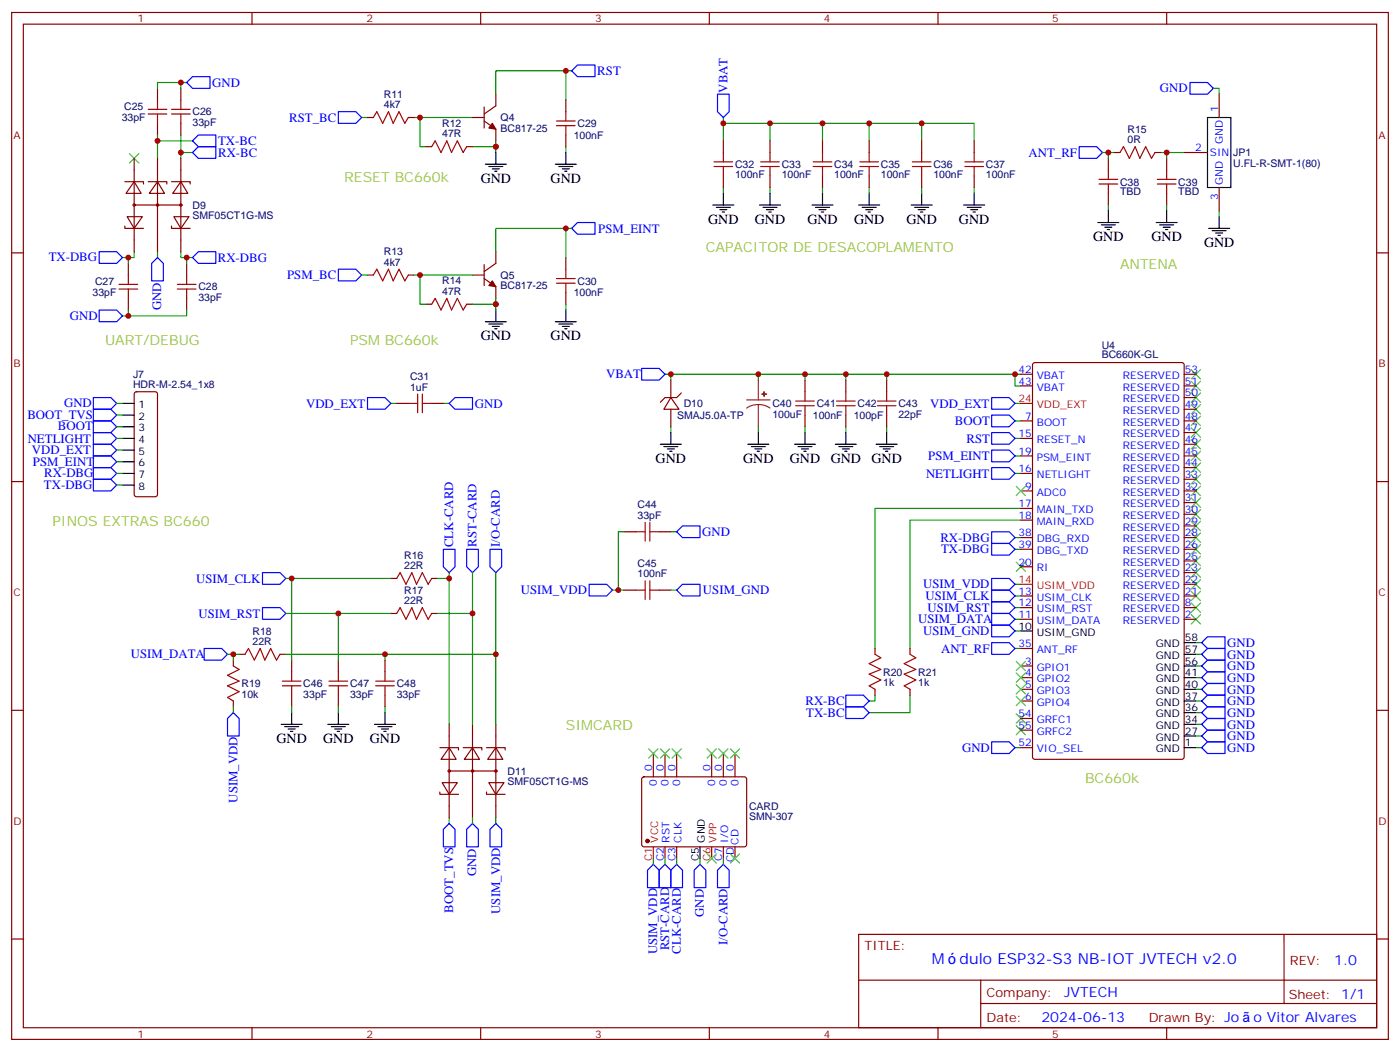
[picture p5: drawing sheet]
<svg xmlns="http://www.w3.org/2000/svg" width="423mm" height="318mm" viewBox="0 0 423 318" stroke-linecap="round" stroke-linejoin="round" font-family="sans-serif">
<g fill="none" stroke="#870000" stroke-width=".35">
<path d="M3.5 3.8h416.3v310.4h-416.3zM7.1 7.3h409.2v303.4h-409.2zM76.2 3.8v3.5M145.3 3.8v3.5M214.5 3.8v3.5M283.6 3.8v3.5M352.8 3.8v3.5M47.6 26.7v3.5M47.6 37.3v3.5M54.7 26.7v3.5M54.7 37.3v3.5M111.1 35.5h1.8"/>
<path d="M123.5 35.5h1.7M142.9 35.5h3.5M146.4 36.6l3.5 2.5v3.5M146.4 32.3v6.4M149.9 28.5v3.5l-3.5 2.5M171.1 30.2v3.6M368.7 28.5v7M37.7 54.9h5.7v.7M40.6 54.9l2.1 3.6h-4.6zM40.6 47.9v28.2M44.8 54.9h5.6v.7M47.6 54.9l2.1 3.6h-4.5z"/>
<path d="M47.6 47.9v28.2M51.9 54.9h5.6v.7M54.7 54.9l2.1 3.6h-4.6zM54.7 47.9v28.2M128.8 44.3h1.7M141.1 44.3h1.8M171.1 40.8v3.5M218.7 42.6v3.5M218.7 53.2v3.5M232.8 42.6v3.5M232.8 53.2v3.5M248.7 42.6v3.5"/>
<path d="M248.7 53.2v3.5M262.8 42.6v3.5M262.8 53.2v3.5M278.7 42.6v3.5M278.7 53.2v3.5M294.6 42.6v3.5M294.6 53.2v3.5M335.1 47.9v3.5M335.1 58.5v3.5M336.9 46.1h1.8M349.2 46.1h1.8M352.8 47.9v3.5"/>
<path d="M352.8 58.5v3.5M358.1 46.1h7M368.7 56.7v7M3.5 76.4h3.6M37.7 68.3v.7h5.7M38.5 65.5h4.5l-2.4 3.5zM38.8 79.6v3.5M40.6 62h14.1M51.9 68.3v.7h5.6M52.6 65.5h4.5l-2.4 3.5zM56.4 79.6v3.5M146.4 80v6.3"/>
<path d="M149.9 76.1v3.5l-3.5 2.5M171.1 77.9v3.5M416.3 76.4h3.5M38.8 90.2v3.5M56.4 90.2v3.5M111.1 83.1h1.8M123.5 83.1h1.7M128.8 92h1.7M141.1 92h1.8M142.9 83.1h3.5M146.4 84.2l3.5 2.5v3.5M171.1 88.4v3.6"/>
<path d="M40.8 118.6l.5-.2h5.6l.5 .2 .2 .5v30.4l-.2 .5-.5 .2h-5.6l-.5-.3-.2-.4v-30.4zM202.8 114.9v5.3M206 118.8l-1.4 1.4h-3.5l-1.4 1.4M243.4 114.9v3.5M255.8 114.9v3.5M268.1 114.9v3.5M308.7 113.1h3.5M308.7 116.7h3.5M312.4 109.8l.5-.2h44.5l.6 .4 .1 118.8-.5 .7-44.7 .1-.6-.5-.1-118.8zM358.1 113.1h3.5M358.1 116.7h3.5M119.9 122h3.6"/>
<path d="M130.5 122h3.6M202.8 120.2l2.5 3.5h-4.6zM202.8 123.7v5.3M243.4 125.5v3.5M255.8 125.5v3.5M268.1 125.5v3.5M308.7 127.2h3.5M308.7 132.5h3.5M308.7 137.8h3.5M358.1 127.2h3.5M358.1 137.8h3.5M358.1 120.2h3.5"/>
<path d="M358.1 123.7h3.5M358.1 130.8h3.5M358.1 134.3h3.5M3.5 145.6h3.6M308.7 143.1h3.5M308.7 148.4h3.5M308.7 153.7h3.5M308.7 157.2h3.5M358.1 148.4h3.5M358.1 141.4h3.5M358.1 155.5h3.5M358.1 151.9h3.5"/>
<path d="M358.1 144.9h3.5M358.1 159h3.5M416.3 145.6h3.5M118.2 174.9h1.7M130.5 174.9h1.8M188.7 160.8h3.6M188.7 178.4h3.6M199.3 160.8h3.5M199.3 178.4h3.5M308.7 166.1h3.5M308.7 162.5h3.5M308.7 171.3h3.5"/>
<path d="M358.1 166.1h3.5M358.1 162.5h3.5M358.1 169.6h3.5M358.1 173.1h3.5M358.1 176.6h3.5M70.6 199.6v1.7M72.3 197.8h1.8M84.7 197.8h1.7M88.2 199.6v3.5M102.3 199.6v3.5M116.4 199.6v3.5M118.2 185.5h1.7"/>
<path d="M130.5 185.5h1.8M264.6 196v1.8M275.2 196v1.8M308.7 180.2h3.5M308.7 183.7h3.5M308.7 187.2h3.5M308.7 196h3.5M358.1 180.2h3.5M358.1 183.7h3.5M358.1 187.2h3.5M3.5 214.7h3.6M70.6 211.9v1.8"/>
<path d="M88.2 210.1v3.6M102.3 210.1v3.6M116.4 210.1v3.6M135.8 219v28.2M142.9 219v28.2M149.9 219v28.2M264.6 208.4v1.7M275.2 208.4v1.7M308.7 211.9h3.5M308.7 208.4h3.5M308.7 204.9h3.5M308.7 201.3h3.5"/>
<path d="M308.7 217.2h3.5M416.3 214.7h3.5M133 226h5.6v.7M133 239.4v.7h5.6M133.7 236.6h4.6l-2.5 3.5zM135.8 226l2.1 3.6h-4.6zM135.8 233.1h14.1M140.1 226h5.6v.7M142.9 226l2.1 3.6h-4.6zM147.1 226h5.7v.7M147.1 239.4v.7h5.7M147.8 236.6h4.6l-2.5 3.5z"/>
<path d="M149.9 226l2.1 3.6h-4.5zM194.3 235.1l.4-.3 30.6 .1 .5 .6-.1 20.1-.6 .4-30.6-.1-.5-.6v-19.8zM197.6 227.8v7M201.1 227.8v7M204.6 227.8v7M215.2 227.8v7M218.7 227.8v7M222.2 227.8v7M308.7 220.7h3.5M308.7 226h3.5M201.1 256v3.5M204.6 256v3.5"/>
<path d="M218.7 256v3.5M222.2 256v3.5M3.5 283.9h3.6M259.6 282.5h156.7v28.2h-156.7zM259.7 296.3h156.4M296.6 296.3v14.1M388.3 282.5v20.9M416.3 283.9h3.5M76.2 310.7v3.5M145.3 310.7v3.5M214.5 310.7v3.5M283.6 310.7v3.5"/>
<path d="M296.6 303.4h119.5M352.8 310.7v3.5"/>
<circle cx="40.6" cy="62" r=".35"/>
<circle cx="47.6" cy="62" r=".35"/>
<circle cx="54.7" cy="62" r=".35"/>
<circle cx="135.8" cy="233.1" r=".35"/>
<circle cx="142.9" cy="233.1" r=".35"/>
<circle cx="149.9" cy="233.1" r=".35"/>
</g>
<g fill="none" stroke="#008700" stroke-width=".35">
<path d="M54.7 24.9v1.8M56.4 24.9h-8.8v1.8M109.4 35.5h1.7M125.2 35.5h1.8v8.8h1.8M127 35.5h15.9M171.1 21.4v8.8M172.9 21.4h-23v7.1M218.7 35.5v1.8h30v5.3M218.7 37.3v5.3M232.8 37.3v5.3M248.7 37.3h14.1v5.3M262.8 37.3h31.8v5.3"/>
<path d="M278.7 37.3v5.3M366.9 26.7h1.8v1.8M47.6 40.8v1.8M54.7 40.8v5.3M58.2 46.1h-3.5v1.8M58.2 42.6h-10.6v5.3M149.9 42.6v1.7h-7M149.9 44.3v1.8M171.1 44.3v1.8M218.7 56.7v1.8M232.8 56.7v1.8M248.7 56.7v1.8"/>
<path d="M262.8 56.7v1.8M278.7 56.7v1.8M294.6 56.7v1.8M333.4 46.1h3.5M335.1 46.1v1.8M351 46.1h1.8v1.8M352.8 46.1h5.3M38.8 77.9v1.7M40.6 76.1v1.8h-3.6M47.6 76.1v1.8M54.7 76.1v1.8h3.5M56.4 77.9v1.7"/>
<path d="M171.1 69v8.9M172.9 69h-23v7.1M335.1 62v1.7M352.8 62v1.7M368.7 63.7v1.8M38.8 93.7v1.8h-1.8M56.4 93.7v1.8h-17.6M109.4 83.1h1.7M125.2 83.1h1.8v8.9h1.8M127 83.1h15.9M149.9 90.2v1.8h-7M149.9 92v1.7"/>
<path d="M171.1 92v1.7M201.1 113.1h107.6M202.8 113.1v1.8M229.3 113.1v1.8M243.4 113.1v1.8M255.8 113.1v1.8M268.1 113.1v1.8M306.9 113.1v3.6h1.8M35.3 122h1.7M35.3 132.5h1.7M35.3 125.5h1.7M35.3 129h1.7"/>
<path d="M35.3 136.1h1.7M35.3 139.6h1.7M118.2 122h1.7M134.1 122h1.7M202.8 129v1.8M229.3 129v1.8M243.4 129v1.8M255.8 129v1.8M268.1 129v1.8M306.9 122h1.8M306.9 137.8h1.8M306.9 127.2h1.8"/>
<path d="M306.9 132.5h1.8M35.3 143.1h1.7M35.3 146.6h1.7M306.9 143.1h1.8M308.7 153.7h-44.1v42.3M308.7 157.2h-33.5v38.8M86.4 174.9h1.8M118.2 174.9h-30v24.7M132.3 174.9h3.5v44.1M135.8 173.1v1.8M142.9 173.1v45.9M149.9 173.1v24.7"/>
<path d="M185.2 178.4h3.5M188.7 160.8h-1.7v17.6M202.8 160.8h1.8M202.8 178.4h1.8M306.9 162.5h1.8M306.9 166.1h1.8M306.9 176.6h1.8M68.8 197.8h3.5M70.6 197.8v1.8M86.4 185.5h15.9M86.4 197.8h30M116.4 199.6v-1.8h33.5v21.2"/>
<path d="M118.2 185.5h-15.9v14.1M132.3 185.5h10.6M306.9 196h1.8M306.9 190.7h1.8M306.9 187.2h1.8M306.9 183.7h1.8M306.9 180.2h1.8M361.6 197.8h1.8M361.6 194.3h1.8M70.6 213.7v1.7M88.2 213.7v1.7M102.3 213.7v1.7"/>
<path d="M116.4 213.7v1.7M264.6 210.1v1.8h-1.8M275.2 210.1v5.3h-12.4M361.6 201.3h1.8M361.6 204.9h1.8M361.6 208.4h1.8M361.6 211.9h1.8M361.6 215.4h1.8M361.6 219h1.8M306.9 226h1.8M361.6 226h1.8M361.6 222.5h1.8"/>
<path d="M135.8 247.2v1.8M142.9 247.2v1.8M149.9 247.2v1.8M197.6 259.5v1.8M201.1 259.5v1.8M204.6 259.5v1.8M211.7 259.5v1.8M218.7 259.5v1.8"/>
</g>
<g fill="none" stroke="#3c3" stroke-width=".35">
<path d="M39.2 46.5l2.8 2.8M42 46.5l-2.8 2.8M360.2 111.7l2.8 2.8M360.2 115.3l2.8 2.8M360.2 118.8l2.8 2.8M363 111.7l-2.8 2.8M363 115.3l-2.8 2.8M363 118.8l-2.8 2.8M360.2 122.3l2.8 2.8M360.2 125.8l2.8 2.9M360.2 129.4l2.8 2.8M360.2 132.9l2.8 2.8"/>
<path d="M360.2 136.4l2.8 2.8M360.2 139.9l2.8 2.9M363 122.3l-2.8 2.8M363 125.8l-2.8 2.9M363 129.4l-2.8 2.8M363 132.9l-2.8 2.8M363 136.4l-2.8 2.8M363 139.9l-2.8 2.9M307.3 147l2.8 2.8M310.1 147l-2.8 2.8M360.2 143.5l2.8 2.8M360.2 147l2.8 2.8"/>
<path d="M360.2 150.5l2.8 2.9M360.2 154.1l2.8 2.8M360.2 157.6l2.8 2.8M363 143.5l-2.8 2.8M363 147l-2.8 2.8M363 150.5l-2.8 2.9M363 154.1l-2.8 2.8M363 157.6l-2.8 2.8M307.3 169.9l2.8 2.9M310.1 169.9l-2.8 2.9M360.2 161.1l2.8 2.8M360.2 164.6l2.8 2.9"/>
<path d="M360.2 168.2l2.8 2.8M360.2 171.7l2.8 2.8M360.2 175.2l2.8 2.8M360.2 178.8l2.8 2.8M363 161.1l-2.8 2.8M363 164.6l-2.8 2.9M363 168.2l-2.8 2.8M363 171.7l-2.8 2.8M363 175.2l-2.8 2.8M363 178.8l-2.8 2.8M307.3 199.9l2.8 2.8M310.1 199.9l-2.8 2.8"/>
<path d="M360.2 182.3l2.8 2.8M360.2 185.8l2.8 2.8M363 182.3l-2.8 2.8M363 185.8l-2.8 2.8M307.3 219.3l2.8 2.8M307.3 215.8l2.8 2.8M307.3 203.4l2.8 2.9M307.3 207l2.8 2.8M307.3 210.5l2.8 2.8M310.1 219.3l-2.8 2.8M310.1 215.8l-2.8 2.8M310.1 203.4l-2.8 2.9"/>
<path d="M310.1 207l-2.8 2.8M310.1 210.5l-2.8 2.8M196.1 226.4l2.9 2.8M199 226.4l-2.9 2.8M199.7 226.4l2.8 2.8M202.5 226.4l-2.8 2.8M203.2 226.4l2.8 2.8M206 226.4l-2.8 2.8M213.8 226.4l2.8 2.8M216.6 226.4l-2.8 2.8M217.3 226.4l2.8 2.8M220.1 226.4l-2.8 2.8"/>
<path d="M220.8 226.4l2.9 2.8M223.7 226.4l-2.9 2.8M213.8 258.1l2.8 2.8M216.6 258.1l-2.8 2.8M220.8 258.1l2.9 2.8M223.7 258.1l-2.9 2.8"/>
</g>
<g fill="none" stroke="#00f" stroke-width=".35">
<path d="M56.4 24.9l1.8-1.7h5.3v3.5h-5.3zM102.3 33.8h5.3l1.8 1.7-1.8 1.8h-5.3zM172.9 21.4l1.7-1.8h5.3v3.6h-5.3zM217 28.5h3.5v5.3l-1.8 1.7-1.7-1.7zM359.8 24.9h5.3l1.8 1.8-1.8 1.8h-5.3zM60 40.8h5.3v3.5h-5.3l-1.8-1.7zM60 44.3h5.3v3.6h-5.3l-1.8-1.8zM326.3 44.3h5.3l1.8 1.8-1.8 1.8h-5.3zM30 76.1h5.3l1.7 1.8-1.7 1.7h-5.3zM47.6 77.9l1.8 1.7v5.3h-3.5v-5.3zM58.2 77.9l1.8-1.8h5.3v3.5h-5.3zM172.9 69l1.7-1.7h5.3v3.5h-5.3z"/>
<path d="M30 93.7h5.3l1.7 1.8-1.7 1.8h-5.3zM102.3 81.4h5.3l1.8 1.7-1.8 1.8h-5.3zM194 111.4h5.3l1.8 1.7-1.8 1.8h-5.3zM28.2 127.2h5.3l1.8 1.8-1.8 1.8h-5.3zM28.2 130.8h5.3l1.8 1.7-1.8 1.8h-5.3zM28.2 134.3h5.3l1.8 1.8-1.8 1.7h-5.3zM28.2 137.8h5.3l1.8 1.8-1.8 1.8h-5.3zM28.2 123.7h5.3l1.8 1.8-1.8 1.7h-5.3zM28.2 120.2h5.3l1.8 1.8-1.8 1.7h-5.3zM111.1 120.2h5.3l1.8 1.8-1.8 1.7h-5.3zM135.8 122l1.8-1.8h5.3v3.5h-5.3zM299.9 120.2h5.3l1.7 1.8-1.7 1.7h-5.3z"/>
<path d="M299.9 136.1h5.3l1.7 1.7-1.7 1.8h-5.3zM299.9 125.5h5.3l1.7 1.7-1.7 1.8h-5.3zM299.9 130.8h5.3l1.7 1.7-1.7 1.8h-5.3zM28.2 144.9h5.3l1.8 1.7-1.8 1.8h-5.3zM28.2 141.4h5.3l1.8 1.7-1.8 1.8h-5.3zM299.9 141.4h5.3l1.7 1.7-1.7 1.8h-5.3zM79.4 173.1h5.3l1.7 1.8-1.7 1.7h-5.3zM134.1 166.1h3.5v5.2l-1.8 1.8-1.7-1.8zM141.1 166.1h3.5v5.2l-1.7 1.8-1.8-1.8zM148.2 166.1h3.5v5.2l-1.8 1.8-1.7-1.8zM178.2 176.6h5.2l1.8 1.8-1.8 1.8h-5.2zM204.6 160.8l1.8-1.8h5.3v3.5h-5.3z"/>
<path d="M204.6 178.4l1.8-1.8h5.3v3.6h-5.3zM299.9 160.8h5.3l1.7 1.7-1.7 1.8h-5.3zM299.9 164.3h5.3l1.7 1.8-1.7 1.7h-5.3zM299.9 178.4h5.3l1.7 1.8-1.7 1.7h-5.3zM299.9 174.9h5.3l1.7 1.7-1.7 1.8h-5.3zM61.7 196h5.3l1.8 1.8-1.8 1.8h-5.3zM79.4 183.7h5.3l1.7 1.8-1.7 1.7h-5.3zM299.9 194.3h5.3l1.7 1.7-1.7 1.8h-5.3zM299.9 189h5.3l1.7 1.7-1.7 1.8h-5.3zM299.9 185.5h5.3l1.7 1.7-1.7 1.8h-5.3zM299.9 181.9h5.3l1.7 1.8-1.7 1.8h-5.3zM363.4 197.8l1.7-1.8h5.3v3.6h-5.3z"/>
<path d="M363.4 194.3l1.7-1.8h5.3v3.5h-5.3zM365.1 199.6h5.3v3.5h-5.3l-1.7-1.8zM70.6 215.4l1.7 1.8v5.3h-3.5v-5.3zM255.8 210.1h5.3l1.7 1.8-1.7 1.8h-5.3zM255.8 213.7h5.3l1.7 1.7-1.7 1.8h-5.3zM363.4 219l1.7-1.8h5.3v3.5h-5.3zM363.4 215.4l1.7-1.7h5.3v3.5h-5.3zM363.4 208.4l1.7-1.8h5.3v3.5h-5.3zM363.4 204.9l1.7-1.8h5.3v3.5h-5.3zM365.1 210.1h5.3v3.6h-5.3l-1.7-1.8zM299.9 224.3h5.3l1.7 1.7-1.7 1.8h-5.3zM363.4 226l1.7-1.7h5.3v3.5h-5.3z"/>
<path d="M363.4 222.5l1.7-1.8h5.3v3.6h-5.3zM135.8 249l1.8 1.7v5.3h-3.5v-5.3zM142.9 249l1.7 1.7v5.3h-3.5v-5.3zM149.9 249l1.8 1.7v5.3h-3.5v-5.3zM195.8 263.1l1.8-1.8 1.7 1.8v5.3h-3.5zM201.1 261.3l1.7 1.8v5.3h-3.5v-5.3zM202.8 263.1l1.8-1.8 1.8 1.8v5.3h-3.6zM209.9 263.1l1.8-1.8 1.7 1.8v5.3h-3.5zM217 263.1l1.7-1.8 1.8 1.8v5.3h-3.5z"/>
</g>
<g fill="none" stroke="#a10000" stroke-width=".35">
<path d="M44.8 34.5h5.6M44.8 33.1h5.6M47.6 30.2v2.9M47.6 34.5v2.8M51.9 34.5h5.6M51.9 33.1h5.6M54.7 30.2v2.9M54.7 34.5v2.8M112.9 35.5l1-1.7 1.8 3.5 1.8-3.5 1.4 3.5 1.7-3.5 1.8 3.5 1.1-1.8M168.3 38h5.6M168.3 36.6h5.6M171.1 33.8v2.8"/>
<path d="M171.1 38v2.8M130.5 44.3l1.1-1.7 1.7 3.5 1.8-3.5 1.4 3.5 1.8-3.5 1.8 3.5 1-1.8M215.9 50.3h5.6M215.9 48.9h5.6M218.7 46.1v2.8M218.7 50.3v2.9M230 50.3h5.7M230 48.9h5.7M232.8 46.1v2.8M232.8 50.3v2.9M245.9 50.3h5.6M245.9 48.9h5.6"/>
<path d="M248.7 46.1v2.8M248.7 50.3v2.9M260 50.3h5.6M260 48.9h5.6M262.8 46.1v2.8M262.8 50.3v2.9M275.9 50.3h5.6M275.9 48.9h5.6M278.7 46.1v2.8M278.7 50.3v2.9M291.7 50.3h5.7M291.7 48.9h5.7"/>
<path d="M294.6 46.1v2.8M294.6 50.3v2.9M332.3 54.2h5.7M332.3 55.6h5.7M335.1 51.4v2.8M335.1 55.6v2.9M338.7 46.1l1-1.8 1.8 3.6 1.8-3.6 1.4 3.6 1.7-3.6 1.8 3.6 1-1.8M350 54.2h5.6M350 55.6h5.6M352.8 51.4v2.8M352.8 55.6v2.9M36 86h5.6"/>
<path d="M36 87.4h5.6M38.8 83.1v2.9M38.8 87.4v2.8M53.6 86h5.7M53.6 87.4h5.7M56.4 83.1v2.9M56.4 87.4v2.8M112.9 83.1l1-1.7 1.8 3.5 1.8-3.5 1.4 3.5 1.7-3.5 1.8 3.5 1.1-1.8M130.5 92l1.1-1.8 1.7 3.5 1.8-3.5 1.4 3.5 1.8-3.5 1.8 3.5 1-1.7M168.3 85.6h5.6M168.3 84.2h5.6M171.1 81.4v2.8"/>
<path d="M171.1 85.6v2.8M126.3 119.1v5.7M127.7 119.1v5.7M243.4 118.4v2.8M255.8 118.4v2.8M268.1 118.4v2.8M123.5 122h2.8M127.7 122h2.8M240.6 122.7h5.6M240.6 121.2h5.6M243.4 122.7v2.8M252.9 122.7h5.7"/>
<path d="M252.9 121.2h5.7M255.8 122.7v2.8M265.3 122.7h5.6M265.3 121.2h5.6M268.1 122.7v2.8M195.1 157.9v5.7M196.5 157.9v5.7M119.9 174.9l1.1-1.8 1.8 3.5 1.7-3.5 1.4 3.5 1.8-3.5 1.8 3.5 1-1.7M192.3 160.8h2.8M192.3 178.4h2.8M195.1 175.6v5.6M196.5 160.8h2.8"/>
<path d="M196.5 175.6v5.6M196.5 178.4h2.8M74.1 197.8l1-1.8 1.8 3.6 1.8-3.6 1.4 3.6 1.7-3.6 1.8 3.6 1.1-1.8M119.9 185.5l1.1-1.8 1.8 3.5 1.7-3.5 1.4 3.5 1.8-3.5 1.8 3.5 1-1.7M264.6 197.8l1.7 1.1-3.5 1.7 3.5 1.8-3.5 1.4 3.5 1.8-3.5 1.7 1.8 1.1M275.2 197.8l1.7 1.1-3.5 1.7 3.5 1.8-3.5 1.4 3.5 1.8-3.5 1.7 1.8 1.1M70.6 201.3l1.7 1.1-3.5 1.8 3.5 1.7-3.5 1.4 3.5 1.8-3.5 1.8 1.8 1M85.4 207.3h5.6M85.4 205.9h5.6M88.2 203.1v2.8M88.2 207.3v2.8M99.5 207.3h5.6"/>
<path d="M99.5 205.9h5.6M102.3 203.1v2.8M102.3 207.3v2.8M113.6 207.3h5.6M113.6 205.9h5.6M116.4 203.1v2.8M116.4 207.3v2.8"/>
</g>
<g fill="none" stroke="#000" stroke-width=".35">
<path d="M365.1 35.5h7.1v21.2h-7.1zM146.8 49.6h6.3M147.8 50.3h4.2M148.9 51h2.1M149.6 51.8h.7M149.9 46.1v3.5M167.9 49.6h6.4M169 50.3h4.2M170 51h2.2M170.7 51.8h.7M171.1 46.1v3.5M218.7 58.5v3.5"/>
<path d="M232.8 58.5v3.5M248.7 58.5v3.5M262.8 58.5v3.5M278.7 58.5v3.5M294.6 58.5v3.5M215.5 62h6.4M216.6 62.7h4.2M217.7 63.4h2.1M218.4 64.1h.7M229.7 62h6.3M230.7 62.7h4.2M231.8 63.4h2.1"/>
<path d="M232.5 64.1h.7M245.5 62h6.4M246.6 62.7h4.2M247.6 63.4h2.2M248.4 64.1h.7M259.6 62h6.4M260.7 62.7h4.2M261.8 63.4h2.1M262.5 64.1h.7M275.5 62h6.4M276.6 62.7h4.2M277.6 63.4h2.2"/>
<path d="M278.3 64.1h.7M291.4 62h6.3M292.5 62.7h4.2M293.5 63.4h2.1M294.2 64.1h.7M332 67.3h6.3M333 68h4.3M334.1 68.7h2.1M334.8 69.4h.7M335.1 63.7v3.6M349.6 67.3h6.4M350.7 68h4.2"/>
<path d="M351.7 68.7h2.1M352.4 69.4h.7M352.8 63.7v3.6M365.5 69h6.3M366.5 69.7h4.3M367.6 70.4h2.1M368.3 71.2h.7M368.7 65.5v3.5M146.8 97.3h6.3M147.8 98h4.2M148.9 98.7h2.1M149.6 99.4h.7"/>
<path d="M149.9 93.7v3.6M167.9 97.3h6.4M169 98h4.2M170 98.7h2.2M170.7 99.4h.7M171.1 93.7v3.6M37 122h3.6M37 125.5h3.6M37 129h3.6M37 132.5h3.6M37 136.1h3.6M37 139.6h3.6"/>
<path d="M199.7 134.3h6.3M200.7 135h4.3M201.8 135.7h2.1M202.5 136.4h.7M202.8 130.8v3.5M226.1 134.3h6.4M227.2 135h4.2M228.2 135.7h2.2M229 136.4h.7M229.3 130.8v3.5M240.2 134.3h6.4M241.3 135h4.2"/>
<path d="M242.4 135.7h2.1M243.1 136.4h.7M243.4 130.8v3.5M252.6 134.3h6.3M253.6 135h4.3M254.7 135.7h2.1M255.4 136.4h.7M255.8 130.8v3.5M264.9 134.3h6.4M266 135h4.2M267.1 135.7h2.1M267.8 136.4h.7"/>
<path d="M268.1 130.8v3.5M37 143.1h3.6M37 146.6h3.6M308.7 190.7h3.5M358.1 194.3h3.5M358.1 197.8h3.5M85 219h6.4M86.1 219.7h4.2M88.2 215.4v3.6M99.1 219h6.4M100.2 219.7h4.2M102.3 215.4v3.6"/>
<path d="M113.2 219h6.4M114.3 219.7h4.2M116.4 215.4v3.6M358.1 219h3.5M358.1 201.3h3.5M358.1 204.9h3.5M358.1 208.4h3.5M358.1 211.9h3.5M358.1 215.4h3.5M87.1 220.4h2.2M87.8 221.1h.7M101.2 220.4h2.2"/>
<path d="M102 221.1h.7M115.4 220.4h2.1M116.1 221.1h.7M358.1 222.5h3.5M358.1 226h3.5M211.7 256v3.5"/>
</g>
<g fill="#870000" stroke="#870000" stroke-width=".35">
<path d="M148.9 84.9l1 1.8-2.1-.4z"/>
<path d="M148.9 37.3l1 1.8-2.1-.4z"/>
<circle cx="195.8" cy="254.2" r=".53"/>
</g>
<path d="M229.3 114.9v6M225.8 120.9h7M229.3 122.3l-1.8 .2-1.7 .9M229.3 122.3l1.9 .2 1.6 .9M229.3 122.3v6.7" fill="none" stroke="#8c2424" stroke-width=".35"/>
<g fill="#8c2424" stroke="#8c2424" stroke-width=".35">
<path d="M230.4 119.1l1.4 .1z"/>
<path d="M231 118.4l.1 1.4z"/>
</g>
<path d="M308.7 122h3.5M308.7 176.6h3.5M197.6 256v3.5M215.2 256v3.5" fill="none" stroke="#f00" stroke-width=".35"/>
<g fill="#c00">
<circle cx="268.1" cy="113.1" r=".88"/>
<circle cx="127" cy="35.5" r=".88"/>
<circle cx="149.9" cy="44.3" r=".88"/>
<circle cx="171.1" cy="21.4" r=".88"/>
<circle cx="149.9" cy="92" r=".88"/>
<circle cx="127" cy="83.1" r=".88"/>
<circle cx="335.1" cy="46.1" r=".88"/>
<circle cx="352.8" cy="46.1" r=".88"/>
<circle cx="102.3" cy="185.5" r=".88"/>
<circle cx="88.2" cy="174.9" r=".88"/>
<circle cx="278.7" cy="37.3" r=".88"/>
<circle cx="262.8" cy="37.3" r=".88"/>
<circle cx="248.7" cy="37.3" r=".88"/>
<circle cx="47.6" cy="42.6" r=".88"/>
<circle cx="54.7" cy="46.1" r=".88"/>
<circle cx="38.8" cy="77.9" r=".88"/>
<circle cx="56.4" cy="77.9" r=".88"/>
<circle cx="38.8" cy="95.5" r=".88"/>
<circle cx="54.7" cy="24.9" r=".88"/>
<circle cx="306.9" cy="113.1" r=".88"/>
<circle cx="202.8" cy="113.1" r=".88"/>
<circle cx="218.7" cy="37.3" r=".88"/>
<circle cx="232.8" cy="37.3" r=".88"/>
<circle cx="229.3" cy="113.1" r=".88"/>
<circle cx="243.4" cy="113.1" r=".88"/>
<circle cx="255.8" cy="113.1" r=".88"/>
<circle cx="187" cy="178.4" r=".88"/>
<circle cx="171.1" cy="69" r=".88"/>
<circle cx="135.8" cy="174.9" r=".88"/>
<circle cx="142.9" cy="185.5" r=".88"/>
<circle cx="149.9" cy="197.8" r=".88"/>
<circle cx="70.6" cy="197.8" r=".88"/>
<circle cx="116.4" cy="197.8" r=".88"/>
</g>
<g font-size="4.6" fill="#00f">
<text x="281.7" y="291.5">M</text>
<text x="290.2" y="291.5">dulo ESP32-S3 NB-IOT JVTECH v2.0</text>
</g>
<g font-size="4.2" fill="#a7c43b">
<text x="104.1" y="54.9">RESET BC660k</text>
<text x="213.4" y="76.1">CAPACITOR DE DESACOPLAMENTO</text>
<text x="338.7" y="81.4">ANTENA</text>
<text x="31.7" y="104.3">UART/DEBUG</text>
<text x="105.8" y="104.3">PSM BC660k</text>
<text x="15.9" y="159">PINOS EXTRAS BC660</text>
<text x="171.1" y="220.7">SIMCARD</text>
<text x="328.1" y="236.6">BC660k</text>
</g>
<g font-size="4.2">
<text x="145.3" y="55.3">GND</text>
<text x="166.5" y="55.3">GND</text>
<text x="214.1" y="67.6">GND</text>
<text x="228.2" y="67.6">GND</text>
<text x="244.1" y="67.6">GND</text>
<text x="258.2" y="67.6">GND</text>
<text x="274.1" y="67.6">GND</text>
<text x="290" y="67.6">GND</text>
<text x="330.6" y="72.9">GND</text>
<text x="348.2" y="72.9">GND</text>
<text x="364.1" y="74.7">GND</text>
<text x="145.3" y="102.9">GND</text>
<text x="166.5" y="102.9">GND</text>
<text x="198.3" y="139.9">GND</text>
<text x="224.7" y="139.9">GND</text>
<text x="238.8" y="139.9">GND</text>
<text x="251.2" y="139.9">GND</text>
<text x="263.5" y="139.9">GND</text>
<text x="83.6" y="224.6">GND</text>
<text x="97.7" y="224.6">GND</text>
<text x="111.8" y="224.6">GND</text>
</g>
<g font-size="4.2" fill="#00f">
<text x="403.4" y="291.7">1.0</text>
<text x="321.8" y="301.3">JVTECH</text>
<text x="314.9" y="309.1">2024-06-13</text>
<text x="379" y="309">o Vitor Alvares</text>
</g>
<g font-size="3.9" fill="#00f">
<text x="180.6" y="22.7">RST</text>
<text x="64.2" y="26.3">GND</text>
<text x="220" y="28" transform="rotate(-90 220 28)">VBAT</text>
<text x="350.7" y="28">GND</text>
<text x="87.5" y="36.8">RST_BC</text>
<text x="66" y="43.9">TX-BC</text>
<text x="66" y="47.5">RX-BC</text>
<text x="311" y="47.4">ANT_RF</text>
<text x="180.9" y="70.3">PSM_EINT</text>
<text x="14.7" y="79">TX-DBG</text>
<text x="65.9" y="79.2">RX-DBG</text>
<text x="86.8" y="84.4">PSM_BC</text>
<text x="48.7" y="93.7" transform="rotate(-90 48.7 93.7)">GND</text>
<text x="21.2" y="96.6">GND</text>
<text x="183.3" y="114.4">VBAT</text>
<text x="19.4" y="123.1">GND</text>
<text x="92.6" y="123.2">VDD_EXT</text>
<text x="143.6" y="123.2">GND</text>
<text x="281.3" y="123.2">VDD_EXT</text>
<text x="8.3" y="126.7">BOOT_TVS</text>
<text x="17.5" y="130.1">BOOT</text>
<text x="288.8" y="128.4">BOOT</text>
<text x="8.4" y="133.8">NETLIGHT</text>
<text x="9.7" y="137.3">VDD_EXT</text>
<text x="292.3" y="133.8">RST</text>
<text x="9.9" y="140.8">PSM_EINT</text>
<text x="280.7" y="139.1">PSM_EINT</text>
<text x="13.3" y="147.8">TX-DBG</text>
<text x="13.4" y="144.3">RX-DBG</text>
<text x="280" y="144.4">NETLIGHT</text>
<text x="137.1" y="165.4" transform="rotate(-90 137.1 165.4)">CLK-CARD</text>
<text x="144.1" y="165.3" transform="rotate(-90 144.1 165.3)">RST-CARD</text>
<text x="151.1" y="165.4" transform="rotate(-90 151.1 165.4)">I/O-CARD</text>
<text x="212.3" y="162.1">GND</text>
<text x="284.4" y="163.8">RX-DBG</text>
<text x="284.6" y="167.3">TX-DBG</text>
<text x="59.3" y="176.1">USIM_CLK</text>
<text x="157.5" y="179.6">USIM_VDD</text>
<text x="212.6" y="179.7">USIM_GND</text>
<text x="279.2" y="177.9">USIM_VDD</text>
<text x="279.8" y="181.4">USIM_CLK</text>
<text x="280.5" y="185">USIM_RST</text>
<text x="60" y="186.7">USIM_RST</text>
<text x="277.7" y="188.5">USIM_DATA</text>
<text x="279.2" y="192">USIM_GND</text>
<text x="284.6" y="197.3">ANT_RF</text>
<text x="371.1" y="195.6">GND</text>
<text x="39.5" y="199">USIM_DATA</text>
<text x="371.1" y="202.6">GND</text>
<text x="371.1" y="199.1">GND</text>
<text x="371.1" y="209.7">GND</text>
<text x="371.1" y="206.1">GND</text>
<text x="243.6" y="213.2">RX-BC</text>
<text x="371.1" y="213.2">GND</text>
<text x="243.8" y="216.7">TX-BC</text>
<text x="371.1" y="220.2">GND</text>
<text x="371.1" y="216.7">GND</text>
<text x="290.9" y="227.3">GND</text>
<text x="371.1" y="227.3">GND</text>
<text x="371.1" y="223.8">GND</text>
<text x="71.8" y="242.6" transform="rotate(-90 71.8 242.6)">USIM_VDD</text>
<text x="144" y="264.8" transform="rotate(-90 144 264.8)">GND</text>
<text x="137.1" y="276" transform="rotate(-90 137.1 276)">BOOT_TVS</text>
<text x="151.2" y="276.3" transform="rotate(-90 151.2 276.3)">USIM_VDD</text>
<text x="212.8" y="277.2" transform="rotate(-90 212.8 277.2)">GND</text>
<text x="202.4" y="287.3" transform="rotate(-90 202.4 287.3)">RST-CARD</text>
<text x="220" y="285.8" transform="rotate(-90 220 285.8)">I/O-CARD</text>
<text x="198.7" y="288.5" transform="rotate(-90 198.7 288.5)">USIM_VDD</text>
<text x="205.9" y="288.3" transform="rotate(-90 205.9 288.3)">CLK-CARD</text>
</g>
<g font-size="3.9" fill="#800">
<text x="261.4" y="287.1">TITLE:</text>
<text x="390" y="291.7">REV:</text>
<text x="298.3" y="301.3">Company:</text>
<text x="389.7" y="301.9">Sheet: 1/1</text>
<text x="298.3" y="308.9">Date:</text>
<text x="347.4" y="309">Drawn By: Jo</text>
</g>
<g font-size="3.2" fill="#800">
<text x="41.6" y="6.8">1</text>
<text x="110.8" y="6.8">2</text>
<text x="179.9" y="6.8">3</text>
<text x="249.1" y="6.8">4</text>
<text x="318.2" y="6.8">5</text>
<text x="4.1" y="41.9">A</text>
<text x="416.8" y="41.9">A</text>
<text x="4.1" y="111">B</text>
<text x="416.8" y="111">B</text>
<text x="4.1" y="180.2">C</text>
<text x="416.8" y="180.2">C</text>
<text x="4.1" y="249.3">D</text>
<text x="416.8" y="249.3">D</text>
<text x="41.6" y="313.7">1</text>
<text x="110.8" y="313.7">2</text>
<text x="179.9" y="313.7">3</text>
<text x="249.1" y="313.7">4</text>
<text x="318.2" y="313.7">5</text>
</g>
<g font-size="3.2" fill="#000080">
<text x="116.1" y="29.5">R11</text>
<text x="37.5" y="33.2">C25</text>
<text x="58.2" y="34.9">C26</text>
<text x="116.1" y="32.7">4k7</text>
<text x="36.8" y="36.6">33pF</text>
<text x="58.2" y="38.1">33pF</text>
<text x="133.7" y="41.5">47R</text>
<text x="133.7" y="38.3">R12</text>
<text x="151.3" y="39.9">BC817-25</text>
<text x="151.3" y="36.7">Q4</text>
<text x="173.5" y="42">100nF</text>
<text x="174.6" y="38.4">C29</text>
<text x="340.9" y="40.1">R15</text>
<text x="340.9" y="43.3">0R</text>
<text x="372.9" y="47.2">JP1</text>
<text x="222.2" y="54">100nF</text>
<text x="222.2" y="50.8">C32</text>
<text x="236.4" y="54">100nF</text>
<text x="236.4" y="50.8">C33</text>
<text x="252.2" y="54">100nF</text>
<text x="252.2" y="50.8">C34</text>
<text x="266.3" y="54">100nF</text>
<text x="266.3" y="50.8">C35</text>
<text x="282.2" y="54">100nF</text>
<text x="282.2" y="50.8">C36</text>
<text x="298.1" y="54">100nF</text>
<text x="298.1" y="50.8">C37</text>
<text x="372.9" y="50.5">U.FL-R-SMT-1(80)</text>
<text x="338.7" y="59">TBD</text>
<text x="338.7" y="56.1">C38</text>
<text x="356.3" y="59">TBD</text>
<text x="356.3" y="56.1">C39</text>
<text x="58.2" y="63">D9</text>
<text x="58.2" y="66.2">SMF05CT1G-MS</text>
<text x="116.1" y="77.2">R13</text>
<text x="116.1" y="80.3">4k7</text>
<text x="28" y="89.6">33pF</text>
<text x="28.7" y="86">C27</text>
<text x="60" y="87.8">C28</text>
<text x="133.7" y="89.1">47R</text>
<text x="133.7" y="86">R14</text>
<text x="151.3" y="87.5">BC817-25</text>
<text x="151.3" y="84.3">Q5</text>
<text x="173.5" y="89.6">100nF</text>
<text x="174.6" y="86">C30</text>
<text x="60" y="91">33pF</text>
<text x="333.1" y="105.4">U4</text>
<text x="333.1" y="108.4">BC660K-GL</text>
<text x="40.2" y="117.4">HDR-M-2.54_1x8</text>
<text x="40.2" y="114.1">J7</text>
<text x="124" y="118.1">1uF</text>
<text x="124" y="114.9">C31</text>
<text x="206.7" y="123.1">D10</text>
<text x="233.5" y="123.1">C40</text>
<text x="246.9" y="123.1">C41</text>
<text x="259.3" y="123.1">C42</text>
<text x="271.6" y="123.1">C43</text>
<text x="204.8" y="126.6">SMAJ5.0A-TP</text>
<text x="233.5" y="126.2">100uF</text>
<text x="245.8" y="126.6">100nF</text>
<text x="258.2" y="126.6">100pF</text>
<text x="271.6" y="126.3">22pF</text>
<text x="192.8" y="153.7">C44</text>
<text x="192.8" y="156.9">33pF</text>
<text x="122.2" y="172">22R</text>
<text x="122.2" y="168.9">R16</text>
<text x="192.8" y="171.3">C45</text>
<text x="122.2" y="179.5">R17</text>
<text x="192.8" y="174.5">100nF</text>
<text x="122.2" y="182.6">22R</text>
<text x="76.4" y="191.9">R18</text>
<text x="76.4" y="195">22R</text>
<text x="73" y="207.8">R19</text>
<text x="91.7" y="207.8">C46</text>
<text x="105.8" y="207.8">C47</text>
<text x="119.9" y="207.8">C48</text>
<text x="267.1" y="207.4">1k</text>
<text x="267.1" y="204.3">R20</text>
<text x="277.6" y="207.4">1k</text>
<text x="277.6" y="204.3">R21</text>
<text x="73" y="210.9">10k</text>
<text x="91.7" y="210.9">33pF</text>
<text x="105.8" y="210.9">33pF</text>
<text x="119.9" y="210.9">33pF</text>
<text x="153.5" y="237.3">SMF05CT1G-MS</text>
<text x="153.5" y="234.1">D11</text>
<text x="226.5" y="244.9">CARD</text>
<text x="226.5" y="247.9">SMN-307</text>
</g>
<g font-size="3.2" fill="#00f">
<text x="368.3" y="33.8" transform="rotate(-90 368.3 33.8)">1</text>
<text x="361.3" y="45.8">2</text>
<text x="365.8" y="47.2">SIN</text>
<text x="369.7" y="43.5" transform="rotate(-90 369.7 43.5)">GND</text>
<text x="369.7" y="56" transform="rotate(-90 369.7 56)">GND</text>
<text x="368.3" y="60.5" transform="rotate(-90 368.3 60.5)">3</text>
<text x="308" y="112.8">42</text>
<text x="358.2" y="112.8">53</text>
<text x="308" y="116.3">43</text>
<text x="313.5" y="114.5">VBAT</text>
<text x="313.5" y="118.1">VBAT</text>
<text x="339.5" y="114.5">RESERVED</text>
<text x="339.5" y="118.1">RESERVED</text>
<text x="358.2" y="116.3">51</text>
<text x="358.2" y="119.8">50</text>
<text x="339.5" y="121.6">RESERVED</text>
<text x="339.5" y="125.1">RESERVED</text>
<text x="358.2" y="123.4">49</text>
<text x="310" y="126.9">7</text>
<text x="313.5" y="128.7">BOOT</text>
<text x="339.5" y="128.7">RESERVED</text>
<text x="358.2" y="126.9">48</text>
<text x="358.2" y="130.4">47</text>
<text x="308" y="132.2">15</text>
<text x="308" y="137.5">19</text>
<text x="313.5" y="133.9">RESET_N</text>
<text x="339.5" y="132.2">RESERVED</text>
<text x="339.5" y="135.7">RESERVED</text>
<text x="358.2" y="133.9">46</text>
<text x="358.2" y="137.5">45</text>
<text x="308" y="142.8">16</text>
<text x="313.5" y="139.2">PSM_EINT</text>
<text x="339.5" y="139.2">RESERVED</text>
<text x="339.5" y="142.8">RESERVED</text>
<text x="358.2" y="141">44</text>
<text x="310" y="148.1">9</text>
<text x="313.5" y="144.5">NETLIGHT</text>
<text x="313.5" y="149.8">ADC0</text>
<text x="339.5" y="149.8">RESERVED</text>
<text x="339.5" y="146.3">RESERVED</text>
<text x="358.2" y="148.1">32</text>
<text x="358.2" y="144.5">33</text>
<text x="308" y="153.4">17</text>
<text x="313.5" y="155.1">MAIN_TXD</text>
<text x="339.5" y="153.4">RESERVED</text>
<text x="358.2" y="155.1">30</text>
<text x="358.2" y="151.6">31</text>
<text x="308" y="156.9">18</text>
<text x="313.5" y="158.6">MAIN_RXD</text>
<text x="339.5" y="156.9">RESERVED</text>
<text x="339.5" y="160.4">RESERVED</text>
<text x="358.2" y="158.6">29</text>
<text x="308" y="165.7">39</text>
<text x="308" y="162.2">38</text>
<text x="313.5" y="167.5">DBG_TXD</text>
<text x="313.5" y="163.9">DBG_RXD</text>
<text x="339.5" y="163.9">RESERVED</text>
<text x="339.5" y="167.5">RESERVED</text>
<text x="358.2" y="162.2">28</text>
<text x="358.2" y="165.7">26</text>
<text x="308" y="171">20</text>
<text x="313.5" y="172.8">RI</text>
<text x="339.5" y="171">RESERVED</text>
<text x="358.2" y="169.2">25</text>
<text x="358.2" y="172.8">23</text>
<text x="308" y="179.8">13</text>
<text x="339.5" y="174.5">RESERVED</text>
<text x="339.5" y="178">RESERVED</text>
<text x="358.2" y="176.3">22</text>
<text x="358.2" y="179.8">21</text>
<text x="308" y="183.3">12</text>
<text x="313.5" y="181.6">USIM_CLK</text>
<text x="313.5" y="185.1">USIM_RST</text>
<text x="339.5" y="181.6">RESERVED</text>
<text x="339.5" y="185.1">RESERVED</text>
<text x="358.2" y="183.3">8</text>
<text x="308" y="186.9">11</text>
<text x="313.5" y="188.6">USIM_DATA</text>
<text x="339.5" y="188.6">RESERVED</text>
<text x="358.2" y="186.9">2</text>
<text x="308" y="195.7">35</text>
<text x="313.5" y="197.4">ANT_RF</text>
<text x="310" y="201">3</text>
<text x="313.5" y="202.7">GPIO1</text>
<text x="310" y="208">5</text>
<text x="310" y="204.5">4</text>
<text x="313.5" y="209.8">GPIO3</text>
<text x="313.5" y="206.3">GPIO2</text>
<text x="310" y="211.6">6</text>
<text x="313.5" y="213.3">GPIO4</text>
<text x="308" y="216.9">54</text>
<text x="308" y="220.4">55</text>
<text x="313.5" y="218.6">GRFC1</text>
<text x="308" y="225.7">52</text>
<text x="313.5" y="222.1">GRFC2</text>
<text x="313.5" y="227.4">VIO_SEL</text>
<text x="197.2" y="233.1" transform="rotate(-90 197.2 233.1)">0</text>
<text x="200.7" y="233.1" transform="rotate(-90 200.7 233.1)">0</text>
<text x="204.3" y="233.1" transform="rotate(-90 204.3 233.1)">0</text>
<text x="214.8" y="233.1" transform="rotate(-90 214.8 233.1)">0</text>
<text x="218.4" y="233.1" transform="rotate(-90 218.4 233.1)">0</text>
<text x="221.9" y="233.1" transform="rotate(-90 221.9 233.1)">0</text>
<text x="198.6" y="237.6" transform="rotate(-90 198.6 237.6)">0</text>
<text x="202.1" y="237.6" transform="rotate(-90 202.1 237.6)">0</text>
<text x="205.7" y="237.6" transform="rotate(-90 205.7 237.6)">0</text>
<text x="216.3" y="237.6" transform="rotate(-90 216.3 237.6)">0</text>
<text x="219.8" y="237.6" transform="rotate(-90 219.8 237.6)">0</text>
<text x="223.3" y="237.6" transform="rotate(-90 223.3 237.6)">0</text>
<text x="202.5" y="254.7" transform="rotate(-90 202.5 254.7)">RST</text>
<text x="206" y="254.7" transform="rotate(-90 206 254.7)">CLK</text>
<text x="220.1" y="254.7" transform="rotate(-90 220.1 254.7)">I/O</text>
<text x="223.3" y="255.3" transform="rotate(-90 223.3 255.3)">CD</text>
<text x="200.7" y="260.4" transform="rotate(-90 200.7 260.4)">C2</text>
<text x="204.3" y="260.4" transform="rotate(-90 204.3 260.4)">C3</text>
<text x="218.4" y="260.4" transform="rotate(-90 218.4 260.4)">C7</text>
<text x="221.9" y="260.7" transform="rotate(-90 221.9 260.7)">CD</text>
</g>
<g font-size="3.2">
<text x="41.9" y="123.4">1</text>
<text x="41.9" y="126.9">2</text>
<text x="41.9" y="130.4">3</text>
<text x="41.9" y="133.9">4</text>
<text x="41.9" y="137.5">5</text>
<text x="41.9" y="141">6</text>
<text x="41.9" y="144.5">7</text>
<text x="41.9" y="148.1">8</text>
<text x="308" y="190.4">10</text>
<text x="313.5" y="192.2">USIM_GND</text>
<text x="349.5" y="195.7">GND</text>
<text x="358.2" y="193.9">58</text>
<text x="358.2" y="197.4">57</text>
<text x="349.5" y="199.2">GND</text>
<text x="349.5" y="202.7">GND</text>
<text x="358.2" y="201">56</text>
<text x="349.5" y="206.3">GND</text>
<text x="349.5" y="209.8">GND</text>
<text x="358.2" y="204.5">41</text>
<text x="358.2" y="208">40</text>
<text x="349.5" y="213.3">GND</text>
<text x="358.2" y="211.6">37</text>
<text x="358.2" y="215.1">36</text>
<text x="349.5" y="216.9">GND</text>
<text x="349.5" y="220.4">GND</text>
<text x="358.2" y="218.6">34</text>
<text x="349.5" y="223.9">GND</text>
<text x="349.5" y="227.4">GND</text>
<text x="358.2" y="222.1">27</text>
<text x="358.2" y="225.7">1</text>
<text x="213.1" y="254.7" transform="rotate(-90 213.1 254.7)">GND</text>
<text x="211.3" y="260.4" transform="rotate(-90 211.3 260.4)">C5</text>
</g>
<g font-size="3.2" fill="#f00">
<text x="308" y="121.6">24</text>
<text x="313.5" y="123.4">VDD_EXT</text>
<text x="308" y="176.3">14</text>
<text x="313.5" y="178">USIM_VDD</text>
<text x="199" y="254.7" transform="rotate(-90 199 254.7)">VCC</text>
<text x="216.6" y="254.7" transform="rotate(-90 216.6 254.7)">VPP</text>
<text x="197.2" y="260.4" transform="rotate(-90 197.2 260.4)">C1</text>
<text x="214.8" y="260.4" transform="rotate(-90 214.8 260.4)">C6</text>
</g>
</svg>
